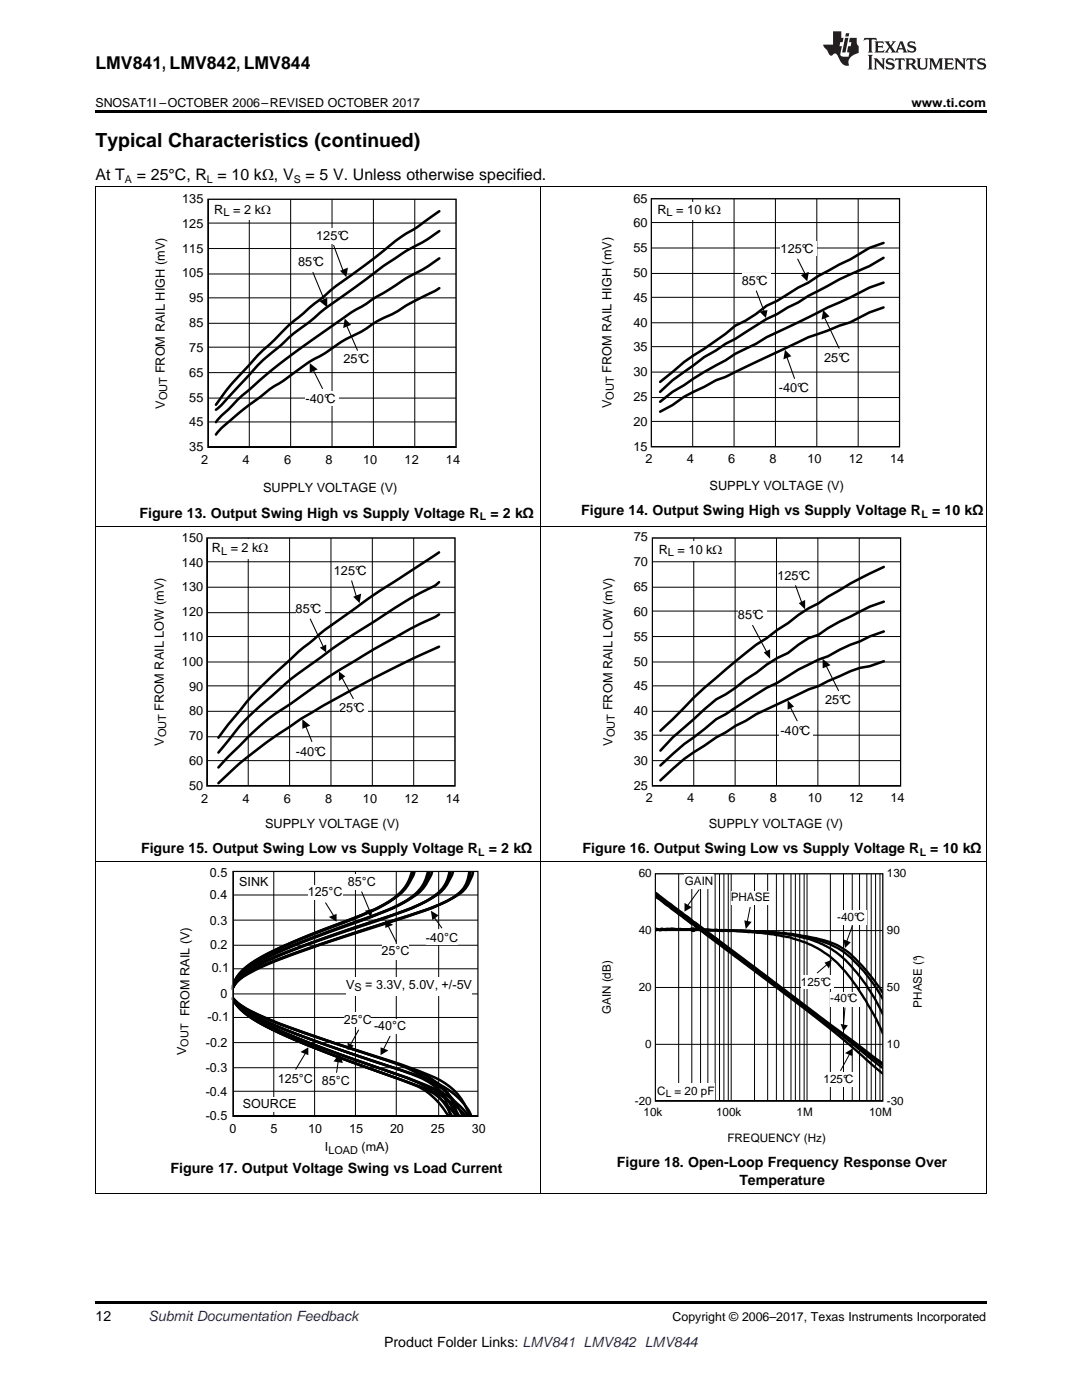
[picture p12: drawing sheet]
<svg xmlns="http://www.w3.org/2000/svg" width="216mm" height="279mm" viewBox="0 0 216 279" stroke-linecap="round" stroke-linejoin="round" font-family="sans-serif">
<path d="M19 259.7h177.8v.5h-177.8z" fill="#000"/>
<g fill="none" stroke="#000" stroke-width=".2">
<path d="M19.1 172v66.2M46.5 178.6h48.9M54.6 173.9v48.9M62.8 173.9v48.9M70.9 173.9v48.9M79.1 173.9v48.9M87.5 173.9v48.9M95.4 173.9h-48.9v48.9h48.9M107.9 172v66.2M196.8 172v66.2M46.5 198.4h48.9M46.5 193.3h48.9"/>
<path d="M46.5 188.6h48.9M46.5 183.6h48.9M46.5 217.8h48.9M46.5 213.1h48.9M46.5 208.1h48.9M46.5 203.1h48.9M19 238.1h177.8"/>
</g>
<path d="M93.7 173.8a6.8 6.8 0 0 1-4.4 5.9l-4.5 1.9-16.2 5.3-13.5 4.7a24.4 24.4 0 0 0-7.8 4.2l-.9 1.4M93.9 173.8a6.7 6.7 0 0 1-4.2 5.7l-4.3 1.9-20 6.6-10.2 3.6a23.1 23.1 0 0 0-8 4.4l-.8 1.3M94.4 173.8l-.1 .6a7.5 7.5 0 0 1-4.7 5.2l-4.1 1.9-20.8 6.8-9 3.2a30.6 30.6 0 0 0-8.2 4.3l-1 1.3M46.5 199.3a16.3 16.3 0 0 0 6.6 4l10.1 3.7 17.8 5.9a17.9 17.9 0 0 1 8.5 5.4 12.6 12.6 0 0 1 1.8 4.4M46.6 199.3a14.8 14.8 0 0 0 5.9 3.8l7.9 2.9 17.7 5.9a24 24 0 0 1 9.4 5.4 13.5 13.5 0 0 1 2.4 5.4M46.6 199.4a21.6 21.6 0 0 0 7.7 4.3l11.8 4.2 16.9 5.6a19.7 19.7 0 0 1 7.6 4.2 11.3 11.3 0 0 1 3 5" fill="none" stroke="#000" stroke-width=".5"/>
<path d="M46 173.3h50v50h-50z" fill="none" stroke="#fff" stroke-width=".9"/>
<path d="M86.6 183l1.6 2.2" fill="none" stroke="#000" stroke-width=".21"/>
<path d="M86 181.8l1.5 .9-1.2 .9z" fill="#000"/>
<path d="M85 185.5h6.3v3.1h-6.3z" fill-rule="evenodd" fill="#fff"/>
<path d="M77.8 206.8l-1.2 2.5" fill="none" stroke="#000" stroke-width=".21"/>
<path d="M75.9 209l1.6 .6-1.6 1z" fill="#000"/>
<g fill="#fff">
<path d="M74.7 203.4h6.3v2.8h-6.3z" fill-rule="evenodd"/>
<path d="M47.7 174.5h6v3.2h-6z" fill-rule="evenodd"/>
<path d="M48.4 219h10.6v2.9h-10.6z" fill-rule="evenodd"/>
</g>
<g fill="none" stroke="#000" stroke-width=".5">
<path d="M82.2 173.8a9.4 9.4 0 0 1-5.5 6.7l-4.5 2.1-10.7 4.1-5.6 2.4a22.9 22.9 0 0 0-8.3 5.4l-.8 1.3-.5 1.4M82.3 173.8a10.1 10.1 0 0 1-5.7 6.7l-4.7 2.2-9.8 3.8-5.7 2.4a27.5 27.5 0 0 0-8.5 5.2l-1 1.6-.6 1.6M82.7 173.8l-.1 .6a10.7 10.7 0 0 1-5.1 5.7 38.5 38.5 0 0 1-6.3 3l-10.8 4.2a45 45 0 0 0-11.6 6.2l-1.6 1.7-.9 1.9M85.4 173.8a8.7 8.7 0 0 1-5.2 6.4l-4.7 2.1-16.8 6.3a44.4 44.4 0 0 0-9.6 4.8 6.9 6.9 0 0 0-2.7 3.8M85.7 173.8a9.5 9.5 0 0 1-5.8 6.7l-4.6 1.9-15.6 5.8a44 44 0 0 0-11.1 5.7l-1.2 1.3-.9 1.6M86.3 173.8l-.2 .6a9.9 9.9 0 0 1-5.3 5.6l-2.4 1.2-4.2 1.7-13.8 5.1a56.5 56.5 0 0 0-11 5.5 7.3 7.3 0 0 0-3 3.6M89.7 173.8a7.5 7.5 0 0 1-4.5 6l-2.5 1.2-2.9 1.1-13.7 4.6-10.1 3.8a24.4 24.4 0 0 0-8.6 4.9l-.6 .8-.4 1M89.9 173.8a8.1 8.1 0 0 1-5 6.1l-3.9 1.8-14.3 4.8-9.2 3.4a33.1 33.1 0 0 0-9.5 5l-1 1.1-.6 1.3M90.4 173.8l-.1 .6a8.8 8.8 0 0 1-4.8 5.2l-1.9 1-2.6 1.1-18.2 6.3-4.8 1.8a34.6 34.6 0 0 0-10.3 5.4l-.7 .8-.6 1.1M46.4 199.3a12.9 12.9 0 0 0 6 5.2l4.7 2.3 5 2.1 7.4 2.8 14.7 5.4a15.5 15.5 0 0 1 6.8 5.6 13.4 13.4 0 0 0-8.9-8.3l-22.8-8-5-2-3.3-1.5a10.8 10.8 0 0 1-4.5-3.6M46.4 199.3l.8 1.3a23.7 23.7 0 0 0 8.6 5.6l11.4 4.7 15.6 5.7a15.2 15.2 0 0 1 6.7 6.1M46.4 199.3a12.9 12.9 0 0 0 5.8 4.7l5.4 2.5 5.2 2.1 20.6 7.4a14.2 14.2 0 0 1 8.2 6.7"/>
<path d="M46.4 199.3l.6 .9a20.5 20.5 0 0 0 7.8 5.1l11.4 4.5 14.1 5a16.7 16.7 0 0 1 7.6 4.5l1.2 1.5 1.1 1.9M46.4 199.4a16.3 16.3 0 0 0 7 5.5l4.9 2.4 4.2 1.7 22.9 8.4a18.7 18.7 0 0 1 7.6 5.3M46.5 199.3a12.9 12.9 0 0 0 5.7 4.2l3.2 1.4 6.5 2.5 22.1 7.6a13.7 13.7 0 0 1 8.3 7.7M46.5 199.4a16.2 16.2 0 0 0 6.8 5.1l9.1 3.9 21.3 7.6a20.4 20.4 0 0 1 9 5.7l.7 1M46.6 199.4a15.8 15.8 0 0 0 6.3 4.3l5.1 2.2 6.1 2.3 20 6.7a16 16 0 0 1 9.8 7.5l.1 .3"/>
</g>
<path d="M46.5 173.9v48.9h48.9v-48.9zM46.2 173.3h49.8v49.8h-49.8z" fill-rule="evenodd" fill="#fff"/>
<path d="M46.5 173.9h48.9v48.9h-48.9z" fill="none" stroke="#000" stroke-width=".24"/>
<path d="M77.5 184.9l1.6 3.1" fill="none" stroke="#000" stroke-width=".21"/>
<path d="M76.9 183.6l1.5 1-1.5 .6z" fill="#000"/>
<path d="M76.3 188.3h5.3v3.2h-5.3z" fill-rule="evenodd" fill="#fff"/>
<path d="M71.6 205.6l-1.6 2.8" fill="none" stroke="#000" stroke-width=".21"/>
<path d="M69.4 208.1l1.2 .6-1.2 .9z" fill="#000"/>
<path d="M68.7 202.1h5.4v2.8h-5.4z" fill-rule="evenodd" fill="#fff"/>
<path d="M65 180.2l1.5 2.5" fill="none" stroke="#000" stroke-width=".21"/>
<path d="M65.6 183l1.6-.6v1.5z" fill="#000"/>
<path d="M61.5 176.7h6.9v2.9h-6.9z" fill-rule="evenodd" fill="#fff"/>
<path d="M60.9 210.3l-1.9 3.1" fill="none" stroke="#000" stroke-width=".21"/>
<path d="M60 210l1.5-1v1.6z" fill="#000"/>
<path d="M55.6 213.7h6.9v3.1h-6.9z" fill-rule="evenodd" fill="#fff"/>
<path d="M72.2 178l1.5 3.8" fill="none" stroke="#000" stroke-width=".21"/>
<path d="M72.8 181.8l1.6-.4-.3 1.6z" fill="#000"/>
<path d="M69.4 174.5h5.6v3.2h-5.6z" fill-rule="evenodd" fill="#fff"/>
<path d="M67.5 211.8l-.3 2.2" fill="none" stroke="#000" stroke-width=".21"/>
<path d="M67.8 210.3l.6 1.8-1.9-.3z" fill="#000"/>
<g fill="#fff">
<path d="M64.3 214.3h5.7v3.2h-5.7z" fill-rule="evenodd"/>
<path d="M69 194.9h25.1v3.8h-25.1z" fill-rule="evenodd"/>
</g>
<path d="M130.8 178.2l45.4 34.1M130.8 178.3l2.5 2.1 42.9 32.2M130.8 178.7l1.6 1.3 34.5 25.8 9.3 7.4M130.8 185.7l.3-.2 .5 .1 1.7-.2 1.9 .1 .6-.1 .3 .1 1.2-.1a.78 .78 0 0 0 1-.1h.2a1.24 1.24 0 0 0 1.4 .2l12.5 .4 3.4 .3 5.6 1.2 2.7 1.1 1.9 .9 1.7 1.3 1.1 1 2.2 2.4 2.7 3.7 2.5 4.7M130.8 185.3l.3 .1a1.62 1.62 0 0 0 1.6 .1l.6 .1 .6-.2 4.1 .1a.72 .72 0 0 0 1 0l10.4 .3 7.2 .5 4.6 .8 4 1.2 2 .9 1.1 .7 2.8 2.6 1.4 1.5 1.8 2.3 1.9 3.2M130.8 185.7l.5-.2a.53 .53 0 0 0 .7-.2 4.1 4.1 0 0 0 2.2 .1l1.8 .1a3.8 3.8 0 0 1 2.4 .3l.4-.3h.9l15.7 .6 5.7 .8 4.3 1.1 1.9 .8 2.5 1.6 3.1 3.3 1.5 1.9 1.8 2.6" fill="none" stroke="#000" stroke-width=".47"/>
<path d="M130.3 173.8h46.4v46.4h-46.4z" fill="none" stroke="#fff" stroke-width=".84"/>
<g fill="none" stroke="#000" stroke-width=".2">
<path d="M130.8 174.4h45.4v45.4h-45.4zM135.4 174.4v45.4M138 174.4v45.4M139.8 174.4v45.4M141.2 174.4v45.4M142.7 174.4v45.4M143.6 174.4v45.4M144.4 174.4v45.4M145.3 174.4v45.4M145.9 174.4v45.4M150.6 174.4v45.4M153.2 174.4v45.4"/>
<path d="M154.9 174.4v45.4M156.4 174.4v45.4M157.8 174.4v45.4M158.7 174.4v45.4M159.6 174.4v45.4M160.5 174.4v45.4M161 174.4v45.4M165.7 174.4v45.4M168.3 174.4v45.4M170.1 174.4v45.4M171.5 174.4v45.4M173 174.4v45.4"/>
<path d="M173.8 174.4v45.4M174.7 174.4v45.4M175.6 174.4v45.4M130.8 197.1h45.4M130.8 185.7h45.4M130.8 208.4h45.4M168.6 201.1l-.3 3.5"/>
</g>
<path d="M167.7 204.3l1.5 .3-.9 1.2z" fill="#000"/>
<path d="M165.7 197.9h5.8v3h-5.8z" fill-rule="evenodd" fill="#fff"/>
<path d="M169.5 210.5l-1.8 3.2" fill="none" stroke="#000" stroke-width=".2"/>
<path d="M168.6 210.2l1.5-.9v1.4z" fill="#000"/>
<path d="M164.2 214h6.7v2.9h-6.7z" fill-rule="evenodd" fill="#fff"/>
<path d="M170.1 184.8l-1.2 3.2" fill="none" stroke="#000" stroke-width=".2"/>
<path d="M168.3 187.5l1.5 .5-1.2 1.2z" fill="#000"/>
<path d="M167.1 181.6h5.9v3h-5.9z" fill-rule="evenodd" fill="#fff"/>
<path d="M130.8 179l7.1 5.3 .5 .2 23 17.4 6.1 4.9 8.7 7.5M130.8 185.5l1 .1a.92 .92 0 0 1 1.1 0l3.7-.1a5.4 5.4 0 0 1 2.8 .1l7.1 .2 7.8 .7 3.2 .5 2.1 .7 2.3 .9 1.4 .7 2.1 1.5 1.5 1.2 2.9 3.3 3 4.5 2 3.4 1.4 3.2" fill="none" stroke="#000" stroke-width=".47"/>
<path d="M130.8 174.4v45.4h45.4v-45.4zM130.5 173.8h46.3v46.3h-46.3z" fill-rule="evenodd" fill="#fff"/>
<path d="M130.8 174.4h45.4v45.4h-45.4z" fill="none" stroke="#000" stroke-width=".22"/>
<path d="M149.7 181.1l-.6 2.9" fill="none" stroke="#000" stroke-width=".2"/>
<path d="M148.5 183.7l1.5 .3-1.2 1.4z" fill="#000"/>
<path d="M145.9 177.9h7.9v2.6h-7.9z" fill-rule="evenodd" fill="#fff"/>
<path d="M165.1 192.4l-2 1.8" fill="none" stroke="#000" stroke-width=".2"/>
<path d="M164.5 192.1l1.5-.6-.6 1.8z" fill="#000"/>
<path d="M159.9 194.7h6.4v2.7h-6.4z" fill-rule="evenodd" fill="#fff"/>
<path d="M139.5 177.6l-2.3 3.2" fill="none" stroke="#000" stroke-width=".2"/>
<path d="M136.6 180.2l1.4 .9-1.4 .8z" fill="#000"/>
<g fill="#fff">
<path d="M136.6 174.4h5.8v2.9h-5.8z" fill-rule="evenodd"/>
<path d="M131.1 216.3h11.6v3.2h-11.6z" fill-rule="evenodd"/>
</g>
<g fill="none" stroke="#000" stroke-width=".2">
<path d="M19.1 105.1v66.9M41.3 107.4h49.5v49.5h-49.5zM41.3 117.2h49.5M41.3 112.1h49.5M49.5 107.4v49.5M57.8 107.4v49.5M66 107.4v49.5M74.3 107.4v49.5M82.6 107.4v49.5M107.9 105.1v66.9M196.8 105.1v66.9M41.3 136.9h49.5"/>
<path d="M41.3 132.1h49.5M41.3 127h49.5M41.3 122.3h49.5M41.3 151.8h49.5M41.3 147h49.5M41.3 142h49.5M19 172h177.8"/>
</g>
<path d="M40.9 106.7h50.6v50.6h-50.6z" fill="none" stroke="#fff" stroke-width=".91"/>
<path d="M87.6 116.2l-.9 .7-3.5 1.8-3.5 2.1-12.6 8.1-8.9 6.5-5.6 4.9a44.8 44.8 0 0 0-7.8 8.5l-1.2 1.4M87.6 110.2l-8.2 5.5a102.6 102.6 0 0 0-9.6 6.5l-4.9 3.4-4.6 3.8-7.1 6.6a86.3 86.3 0 0 0-8.7 10l-.9 1.2M87.6 129.1l-5.7 2.6-7.5 3.7-9.5 5.2-4.6 2.7-6.4 4.3-4.1 3.2-2.5 2-3.7 3.5M87.6 122.6l-.8 .6-5.3 2.5-7.2 4.1-6.4 3.8-12.4 8.5a63.2 63.2 0 0 0-9.2 8.2l-2.7 2.9" fill="none" stroke="#000" stroke-width=".51"/>
<path d="M41.3 107.4v49.5h49.5v-49.5zM41 106.7h50.4v50.5h-50.4z" fill-rule="evenodd" fill="#fff"/>
<path d="M41.3 107.4h49.5v49.5h-49.5z" fill="none" stroke="#000" stroke-width=".24"/>
<path d="M61 144.8l1.2 3.2" fill="none" stroke="#000" stroke-width=".21"/>
<path d="M60.3 143.5l1.6 1.3-1.6 .7z" fill="#000"/>
<path d="M59.1 148.6h6.6v2.9h-6.6z" fill-rule="evenodd" fill="#fff"/>
<path d="M68.3 135.3l2.2 4.1" fill="none" stroke="#000" stroke-width=".21"/>
<path d="M67.6 134l1.3 1-1.3 .9z" fill="#000"/>
<path d="M67.6 139.7h5.7v3.2h-5.7z" fill-rule="evenodd" fill="#fff"/>
<path d="M61.9 123.5l2.6 5.4" fill="none" stroke="#000" stroke-width=".21"/>
<path d="M63.8 129.3l1.3-.7v1.6z" fill="#000"/>
<path d="M59.1 120.1h5.7v3.1h-5.7z" fill-rule="evenodd" fill="#fff"/>
<path d="M70.2 115.9l.9 3.2" fill="none" stroke="#000" stroke-width=".21"/>
<path d="M70.5 119.1l1.6-.6-.3 1.9z" fill="#000"/>
<g fill="#fff">
<path d="M66.7 112.4h7v2.9h-7z" fill-rule="evenodd"/>
<path d="M42.2 107.7h11.5v3.8h-11.5z" fill-rule="evenodd"/>
</g>
<g fill="none" stroke="#000" stroke-width=".2">
<path d="M130.2 107.4h49.5v49.5h-49.5zM130.2 117.2h49.5M130.2 112.1h49.5M138.4 107.4v49.5M146.7 107.4v49.5M154.9 107.4v49.5M163.2 107.4v49.5M171.5 107.4v49.5M130.2 136.9h49.5M130.2 132.1h49.5M130.2 127h49.5M130.2 122h49.5"/>
<path d="M130.2 151.8h49.5M130.2 146.7h49.5M130.2 142h49.5"/>
</g>
<path d="M176.4 113.1a78.2 78.2 0 0 0-13.1 7.3l-1.9 1-2.1 1.3-2.1 1.7a127.7 127.7 0 0 0-22.9 19.1l-2.5 2.3M176.4 132l-2.9 1-1.9 .3-1.9 .7-4.5 1.9-1.9 1-1.9 .7-10.5 4.9-8 4.7-2.3 1.6a36.9 36.9 0 0 0-8.8 6.9M176.4 126l-2.9 1-1.9 1-1.9 .7-4.5 2.3a46.4 46.4 0 0 0-10.1 5.3l-2.1 1-8.2 5.2-1.9 1-2.3 2-4.1 3-4.7 4.3M176.4 120.1l-2.9 1-5.9 2.9-2.4 1.4-1.9 1.3-1.9 .6-2.1 1.4-2.1 1.6-2.1 1-2.1 1.3-2.1 1.7-2.1 1.3-2 1.7-2 1.3-1.9 1-8.6 7.6-2.5 2.6" fill="none" stroke="#000" stroke-width=".51"/>
<path d="M130.2 107.4v49.5h49.5v-49.5zM129.5 106.7h50.5v50.5h-50.5z" fill-rule="evenodd" fill="#fff"/>
<path d="M130.2 107.4h49.5v49.5h-49.5z" fill="none" stroke="#000" stroke-width=".24"/>
<path d="M157.8 141.3l1.3 2.6" fill="none" stroke="#000" stroke-width=".21"/>
<path d="M157.2 139.7l1.2 1.3-1.2 .6z" fill="#000"/>
<path d="M155.6 144.5h6.6v2.9h-6.6z" fill-rule="evenodd" fill="#fff"/>
<path d="M164.8 132.8l2.5 5" fill="none" stroke="#000" stroke-width=".21"/>
<path d="M164.1 131.5l1.6 1.3-1.6 .6z" fill="#000"/>
<path d="M164.8 138.1h5.4v3.2h-5.4z" fill-rule="evenodd" fill="#fff"/>
<path d="M150.2 124.8l2.8 5.4" fill="none" stroke="#000" stroke-width=".21"/>
<path d="M152.4 130.2l1.3-.6v1.9z" fill="#000"/>
<path d="M147.3 121.3h5.7v2.9h-5.7z" fill-rule="evenodd" fill="#fff"/>
<path d="M158.8 116.9l1.2 3.5" fill="none" stroke="#000" stroke-width=".21"/>
<path d="M159.4 120.4l1.3-.7v1.9z" fill="#000"/>
<g fill="#fff">
<path d="M155.3 113.7h6.9v2.9h-6.9z" fill-rule="evenodd"/>
<path d="M131.4 108h12.7v3.8h-12.7z" fill-rule="evenodd"/>
</g>
<g fill="none" stroke="#000" stroke-width=".2">
<path d="M19.1 37.3v67.8M41.5 39.8h49.5v49.5h-49.5zM49.7 39.8v49.5M58 39.8v49.5M66.3 39.8v49.5M74.5 39.8v49.5M82.8 39.8v49.5M107.9 37.3v67.8M196.8 37.3v67.8M41.5 59.4h49.5M41.5 54.7h49.5M41.5 49.6h49.5"/>
<path d="M41.5 44.5h49.5M41.5 79.4h49.5M41.5 74.4h49.5M41.5 69.3h49.5M41.5 64.5h49.5M41.5 84.2h49.5M19 105h177.8"/>
</g>
<path d="M40.9 39.1h50.6v50.6h-50.6z" fill="none" stroke="#fff" stroke-width=".91"/>
<path d="M87.7 57.5l-5.7 3a37.2 37.2 0 0 1-6.8 3.6 34 34 0 0 1-6.8 4l-3.9 2.6-2.9 1.6-4.6 3.4a33.4 33.4 0 0 0-5.9 4.1l-2.7 2-3.7 3.2-1.6 1.7M87.7 51.6a58.4 58.4 0 0 1-7.2 4.3l-7.7 4.9-2.7 1.6-7.8 5.4-6.6 4.9-5 4.2a48.7 48.7 0 0 0-5.7 5.3l-1.9 2M87.7 46.1a58.4 58.4 0 0 1-7.2 4.3l-4 2.7-11.5 8.4-2.8 2.4a48.4 48.4 0 0 0-7 5.7 58.6 58.6 0 0 0-7.8 7.7l-3.3 3.6-1 .9M87.7 42.1l-1.1 .8a48.2 48.2 0 0 1-6.7 4.4l-6 4.8-7.2 5.3-5.7 4.7a61.8 61.8 0 0 0-7.4 6.8l-2 1.9-2.2 2.4a47.9 47.9 0 0 0-6.3 7.6" fill="none" stroke="#000" stroke-width=".51"/>
<path d="M41.5 39.8v49.5h49.5v-49.5zM40.9 39.1h50.4v50.5h-50.4z" fill-rule="evenodd" fill="#fff"/>
<path d="M41.5 39.8h49.5v49.5h-49.5z" fill="none" stroke="#000" stroke-width=".24"/>
<path d="M62.4 73.7l1.9 3.8" fill="none" stroke="#000" stroke-width=".21"/>
<path d="M61.8 72.5l1.6 1.2-1.6 .7z" fill="#000"/>
<path d="M60.9 78.2h6.6v2.8h-6.6z" fill-rule="evenodd" fill="#fff"/>
<path d="M69.1 64.8l2.2 5.1" fill="none" stroke="#000" stroke-width=".21"/>
<path d="M68.8 63.6l1.3 1.2-1.6 .7z" fill="#000"/>
<path d="M68.5 70.2h5.7v3.2h-5.7z" fill-rule="evenodd" fill="#fff"/>
<path d="M62.4 54.4l2.3 5.4" fill="none" stroke="#000" stroke-width=".21"/>
<path d="M63.7 60.1l1.6-.7v1.9z" fill="#000"/>
<path d="M59.6 50.9h5.7v3.1h-5.7z" fill-rule="evenodd" fill="#fff"/>
<path d="M66.6 49l1.9 5" fill="none" stroke="#000" stroke-width=".21"/>
<path d="M67.8 54l1.6-.6-.3 1.9z" fill="#000"/>
<g fill="#fff">
<path d="M63.1 45.5h7v3.1h-7z" fill-rule="evenodd"/>
<path d="M42.8 40.1h11.4v3.8h-11.4z" fill-rule="evenodd"/>
</g>
<path d="M129.6 39h50.6v50.6h-50.6z" fill="none" stroke="#fff" stroke-width=".91"/>
<g fill="none" stroke="#000" stroke-width=".2">
<path d="M130 39.7h49.5v49.5h-49.5zM138.2 39.7v49.5M146.5 39.7v49.5M154.7 39.7v49.5M163 39.7v49.5M171.2 39.7v49.5M130 59.3h49.5M130 54.6h49.5M130 49.5h49.5M130 44.4h49.5M130 79.3h49.5M130 74.3h49.5"/>
<path d="M130 69.2h49.5M130 64.4h49.5M130 84.1h49.5"/>
</g>
<path d="M176.3 56.4l-2.8 1-3.9 2-4.4 2-12.3 5.9-2.1 1.3-4.1 2-1.9 1.3a59.1 59.1 0 0 0-8.3 5l-2.3 1.3-2.5 2M176.3 51.5l-2.8 1.6a68.3 68.3 0 0 0-10.2 5l-2 .9-2 1.4-2.1 1-2.1 1.3-2.2 1-6.2 3.9-1.9 1-1.9 1.3-2.4 1.4-6.3 4.6-2.5 2.3M176.3 48.5l-2.8 1-3.9 2.3a74.2 74.2 0 0 0-8.3 4.6l-2 1-4.2 2.6-2.2 1-2.1 1.7-2 1.3-2.1 1a71 71 0 0 1-8.3 5.9l-1.9 1.4-4.8 3.9M176.3 61.4l-2.8 1-3.9 1.9-2.1 .7-2.3 1a36.4 36.4 0 0 0-8 3.3l-12.4 5.9-1.9 .7-6.4 3.3-2.3 1.6-2.5 1.4" fill="none" stroke="#000" stroke-width=".51"/>
<path d="M130 39.7v49.5h49.5v-49.5zM129.6 39h50.5v50.5h-50.5z" fill-rule="evenodd" fill="#fff"/>
<path d="M130 39.7h49.5v49.5h-49.5z" fill="none" stroke="#000" stroke-width=".24"/>
<path d="M157 71.1l1.5 4.4" fill="none" stroke="#000" stroke-width=".21"/>
<path d="M156.6 69.8l1.3 1.3-1.6 .6z" fill="#000"/>
<path d="M155.4 75.8h6.6v3.2h-6.6z" fill-rule="evenodd" fill="#fff"/>
<path d="M164.6 63.5l2.8 6" fill="none" stroke="#000" stroke-width=".21"/>
<path d="M164.3 61.9l1.2 1.2-1.6 .7z" fill="#000"/>
<path d="M164.6 69.8h5.7v3.2h-5.7z" fill-rule="evenodd" fill="#fff"/>
<path d="M150.9 58.1l1.6 4.1" fill="none" stroke="#000" stroke-width=".21"/>
<path d="M151.6 62.2l1.5-.3-.3 1.6z" fill="#000"/>
<path d="M148.1 54.6h5.7v3.1h-5.7z" fill-rule="evenodd" fill="#fff"/>
<path d="M159.2 51.7l1.6 3.2" fill="none" stroke="#000" stroke-width=".21"/>
<path d="M159.8 54.9l1.6-.6-.3 1.9z" fill="#000"/>
<g fill="#fff">
<path d="M155.7 48.2h7.3v2.9h-7.3z" fill-rule="evenodd"/>
<path d="M131.2 40.3h12.7v3.5h-12.7z" fill-rule="evenodd"/>
</g>
<path d="M19 37.2h177.8" fill="none" stroke="#000" stroke-width=".2"/>
<path d="M19 22h177.8v.5h-177.8z" fill="#000"/>
<g fill="#231f20">
<path d="M172.5 7.6l-.1 .5 .4-.2h.6v.1v2.1l-.2 .4h.9l-.2-.4v-2.1l.1-.1h.5l.5 .2-.2-.5zM174.5 8.3l.2 .3v1.5l-.2 .4h1.8l.2-.6a1.04 1.04 0 0 1-1.3 .2v-.7h.6l.3 .2v-.6l-.3 .2h-.6v-.6l.8-.1 .4 .3-.2-.5zM176.5 8.3l.9 1.1-.9 1.1h.8l-.2-.2 .4-.7 .5 .7-.2 .2h1.5l-.2-.2 .2-.4h.9l.1 .4-.2 .2h1l-.3-.3-.7-1.9h-.5l-.9 2-.8-1 .9-1h-.8l.1 .3-.4 .5-.3-.6 .1-.2zM179.7 8.6l.4 1h-.7zM181.3 8.4a.63 .63 0 0 0-.2 .7 .63 .63 0 0 0 .6 .4l.6 .2 .1 .2a.75 .75 0 0 1-.7 .4 .75 .75 0 0 1-.6-.5l.1 .7 .1-.1a1.11 1.11 0 0 0 1.5-.6 1.13 1.13 0 0 0-1.2-.8l-.1-.4a1.04 1.04 0 0 1 1.2 .2l-.2-.5-.2 .1-.4-.2zM173.2 10.9l.2 .4v2.2l-.2 .4h1l-.3-.4v-2.2l.3-.4zM174.3 11.6l.3 .4v1.5l-.3 .4h.8l-.2-.4v-1.3l1.5 1.7v-1.9l.2-.4h-.7l.2 .4v.9l-1.1-1.3zM177 11.8a.62 .62 0 0 0-.2 .7 .62 .62 0 0 0 .6 .4l.6 .1 .1 .3a.76 .76 0 0 1-.7 .3 .76 .76 0 0 1-.7-.4l.2 .7 .1-.1a1.11 1.11 0 0 0 1.5-.6 1.13 1.13 0 0 0-1.2-.8l-.1-.4a1.04 1.04 0 0 1 1.2 .2l-.2-.6-.2 .1-.5-.1zM178.7 11.6l-.2 .6a.61 .61 0 0 1 .8-.3v1.6l-.2 .4h.9l-.2-.4v-1.6a.63 .63 0 0 1 .7 .3l-.1-.6zM180.6 11.6l.3 .4v1.5l-.3 .4h1l-.2-.2-.1-.8 .6 .2a.76 .76 0 0 0 1.2 .7l-1-1a.58 .58 0 0 0 .6-.5 .58 .58 0 0 0-.5-.6zM181.4 11.9h.1a.45 .45 0 0 1 .5 .1 .45 .45 0 0 1 .1 .5l-.8 .2zM182.9 11.6l.2 .2a2.17 2.17 0 0 0 .3 1.9 .99 .99 0 0 0 1.6-.6v-1.1l.2-.4h-.7l.2 .2a1.92 1.92 0 0 1-.2 1.8 .6 .6 0 0 1-.9-.5v-1.1l.2-.4zM185.4 11.6l.2 .4v1.5l-.2 .4h.7l-.2-.4v-1.4l.8 1.8 .8-1.8v1.4l-.2 .4h.9l-.2-.4v-1.5l.2-.4h-.8l-.6 1.5-.6-1.5zM188.4 11.6l.2 .4v1.5l-.2 .4h1.8l.1-.6a1.04 1.04 0 0 1-1.2 .1v-.6h.5l.4 .2v-.6l-.4 .2h-.5v-.7h.8l.3 .3-.1-.6zM190.5 11.6l.2 .4v1.5l-.2 .4h.7l-.2-.4v-1.3l1.5 1.7v-1.9l.2-.4h-.7l.2 .4v.9l-1.1-1.3zM192.9 11.6l-.1 .6a.61 .61 0 0 1 .7-.3l.1 1.6-.3 .4h1l-.3-.4 .1-1.6a.63 .63 0 0 1 .7 .3l-.1-.6zM195.2 11.8a.62 .62 0 0 0-.2 .7 .62 .62 0 0 0 .6 .4l.6 .1 .1 .3a.76 .76 0 0 1-.7 .3 .76 .76 0 0 1-.6-.4l.1 .7 .1-.1a1.11 1.11 0 0 0 1.6-.6 1.13 1.13 0 0 0-1.3-.8l-.1-.4a1.04 1.04 0 0 1 1.2 .2l-.1-.6-.2 .1-.5-.1z"/>
<path d="M166.2 6.3v2.6h-1.9v.4l.8 .9a.91 .91 0 0 0 1 .8 .56 .56 0 0 1 .5-.3 .56 .56 0 0 1 .5 .3l.4 .8a1.53 1.53 0 0 0 1.9 1.2 1.54 1.54 0 0 1 1-2.1l.9-.3v-1.4a1.52 1.52 0 0 1-.4-1.6h-1.3l-.2 .8h.5l-.2 .8h-.5l-.1 1v.2l.4 .1-.2 .8a1.93 1.93 0 0 1-1.6-.3l.3-1.8h-.5l.2-.8h.4l.2-.8h-.4v-1.3zM168.6 7.6l-.6 2.9h.7l.6-2.9zM168.8 6.6l-.1 .7h.6l.2-.7z"/>
</g>
<text font-size="3.9" x="19" y="29.3">Typical Characteristics (continued)</text>
<text font-size="3.5" x="19" y="13.8">LMV841, LMV842, LMV844</text>
<g font-size="3.2">
<text x="19" y="36">At T</text>
<text x="27.3" y="36">= 25°C, R = 10 kΩ, V</text>
<text x="61" y="36">= 5 V. Unless otherwise specified.</text>
</g>
<g font-size="2.8">
<text x="27.8" y="103.3">Figure 13. Output Swing High vs Supply Voltage R</text>
<text x="97.9" y="103.3">= 2 kΩ</text>
<text x="116" y="102.9">Figure 14. Output Swing High vs Supply Voltage R</text>
<text x="186" y="102.9">= 10 kΩ</text>
<text x="28.2" y="170.3">Figure 15. Output Swing Low vs Supply Voltage R</text>
<text x="97.5" y="170.3">= 2 kΩ</text>
<text x="116.2" y="170.3">Figure 16. Output Swing Low vs Supply Voltage R</text>
<text x="185.6" y="170.3">= 10 kΩ</text>
<text x="123.1" y="232.9">Figure 18. Open-Loop Frequency Response Over</text>
<text x="34" y="234.2">Figure 17. Output Voltage Swing vs Load Current</text>
<text x="147.5" y="236.4">Temperature</text>
<text x="19" y="263.6">12</text>
<text x="76.7" y="268.9">Product Folder Links: LMV841 LMV842 LMV844</text>
</g>
<text font-size="2.8" fill="#0000c8" x="29.6" y="263.6">Submit Documentation Feedback</text>
<g font-size="2.5">
<text x="19" y="21.4">SNOSAT1I –OCTOBER 2006–REVISED OCTOBER 2017</text>
<text x="181.9" y="21.4">www.ti.com</text>
<text x="36.4" y="40.5">135</text>
<text x="126.4" y="40.4">65</text>
<text x="36.4" y="45.5">125</text>
<text x="42.8" y="42.6">R</text>
<text x="46.5" y="42.6">= 2 k:</text>
<text x="63.1" y="47.9">125°C</text>
<text x="126.4" y="45.4">60</text>
<text x="131.2" y="42.6">R</text>
<text x="134.9" y="42.6">= 10 k:</text>
<text x="36.4" y="50.4">115</text>
<text x="59.5" y="53.1">85°C</text>
<text x="126.4" y="50.3">55</text>
<text x="155.8" y="50.4">125°C</text>
<text x="36.4" y="55.4">105</text>
<text x="126.4" y="55.3">50</text>
<text x="148" y="57">85°C</text>
<text x="37.8" y="60.3">95</text>
<text x="37.8" y="65.3">85</text>
<text x="126.4" y="60.2">45</text>
<text x="126.4" y="65.2">40</text>
<text x="37.8" y="70.2">75</text>
<text x="126.4" y="70.1">35</text>
<text x="32.9" y="74.5" transform="rotate(-90 32.9 74.5)">FROM RAIL HIGH (mV)</text>
<text x="37.8" y="75.2">65</text>
<text x="68.6" y="72.5">25°C</text>
<text x="122" y="74.4" transform="rotate(-90 122 74.4)">FROM RAIL HIGH (mV)</text>
<text x="126.4" y="75.1">30</text>
<text x="164.5" y="72.2">25°C</text>
<text x="32.9" y="81.6" transform="rotate(-90 32.9 81.6)">V</text>
<text x="37.8" y="80.1">55</text>
<text x="61" y="80.4">-40°C</text>
<text x="122" y="81.5" transform="rotate(-90 122 81.5)">V</text>
<text x="126.4" y="80">25</text>
<text x="155.4" y="78.3">-40°C</text>
<text x="37.8" y="85.1">45</text>
<text x="126.4" y="85">20</text>
<text x="126.4" y="89.9">15</text>
<text x="37.8" y="90">35</text>
<text x="40.2" y="92.6">2</text>
<text x="48.4" y="92.6">4</text>
<text x="56.7" y="92.6">6</text>
<text x="64.9" y="92.6">8</text>
<text x="72.5" y="92.6">10</text>
<text x="80.7" y="92.6">12</text>
<text x="89" y="92.6">14</text>
<text x="128.8" y="92.5">2</text>
<text x="137.1" y="92.5">4</text>
<text x="145.3" y="92.5">6</text>
<text x="153.6" y="92.5">8</text>
<text x="161.1" y="92.5">10</text>
<text x="169.4" y="92.5">12</text>
<text x="177.6" y="92.5">14</text>
<text x="52.5" y="98.1">SUPPLY VOLTAGE (V)</text>
<text x="141.6" y="97.9">SUPPLY VOLTAGE (V)</text>
<text x="36.3" y="108.1">150</text>
<text x="36.3" y="113.1">140</text>
<text x="42.3" y="110.2">R</text>
<text x="46" y="110.2">= 2 k:</text>
<text x="126.5" y="108">75</text>
<text x="126.5" y="113">70</text>
<text x="131.4" y="110.5">R</text>
<text x="135.2" y="110.5">= 10 k:</text>
<text x="36.3" y="118">130</text>
<text x="66.6" y="114.7">125°C</text>
<text x="126.5" y="118">65</text>
<text x="155.1" y="115.8">125°C</text>
<text x="36.3" y="123">120</text>
<text x="59" y="122.4">85°C</text>
<text x="126.5" y="122.9">60</text>
<text x="147.2" y="123.5">85°C</text>
<text x="36.3" y="127.9">110</text>
<text x="126.5" y="127.9">55</text>
<text x="36.3" y="132.9">100</text>
<text x="37.7" y="137.8">90</text>
<text x="126.5" y="132.8">50</text>
<text x="126.5" y="137.8">45</text>
<text x="32.7" y="141.8" transform="rotate(-90 32.7 141.8)">FROM RAIL LOW (mV)</text>
<text x="37.7" y="142.8">80</text>
<text x="67.6" y="142">25°C</text>
<text x="122.2" y="141.8" transform="rotate(-90 122.2 141.8)">FROM RAIL LOW (mV)</text>
<text x="126.5" y="142.7">40</text>
<text x="164.6" y="140.4">25°C</text>
<text x="32.7" y="148.9" transform="rotate(-90 32.7 148.9)">V</text>
<text x="37.7" y="147.7">70</text>
<text x="122.2" y="148.8" transform="rotate(-90 122.2 148.8)">V</text>
<text x="126.5" y="147.7">35</text>
<text x="155.7" y="146.6">-40°C</text>
<text x="37.7" y="152.7">60</text>
<text x="59" y="150.8">-40°C</text>
<text x="126.5" y="152.6">30</text>
<text x="37.7" y="157.6">50</text>
<text x="40.1" y="160.2">2</text>
<text x="48.4" y="160.2">4</text>
<text x="56.6" y="160.2">6</text>
<text x="64.9" y="160.2">8</text>
<text x="72.4" y="160.2">10</text>
<text x="80.7" y="160.2">12</text>
<text x="88.9" y="160.2">14</text>
<text x="126.5" y="157.6">25</text>
<text x="128.9" y="160.1">2</text>
<text x="137.1" y="160.1">4</text>
<text x="145.4" y="160.1">6</text>
<text x="153.6" y="160.1">8</text>
<text x="161.2" y="160.1">10</text>
<text x="169.4" y="160.1">12</text>
<text x="177.7" y="160.1">14</text>
<text x="52.9" y="165.3">SUPPLY VOLTAGE (V)</text>
<text x="141.4" y="165.2">SUPPLY VOLTAGE (V)</text>
<text x="41.9" y="174.9">0.5</text>
<text x="41.9" y="179.4">0.4</text>
<text x="47.7" y="176.9">SINK</text>
<text x="61.4" y="178.9">125°C</text>
<text x="69.4" y="176.8">85°C</text>
<text x="41.9" y="184.5">0.3</text>
<text x="41.9" y="189.4">0.2</text>
<text x="76.1" y="190.6">25°C</text>
<text x="85" y="187.9">-40°C</text>
<text x="42.2" y="194">0.1</text>
<text x="69.1" y="197.4">V</text>
<text x="72.9" y="197.4">= 3.3V, 5.0V, +/-5V</text>
<text x="37.8" y="202.8" transform="rotate(-90 37.8 202.8)">FROM RAIL (V)</text>
<text x="41.4" y="203.8">-0.1</text>
<text x="44" y="199.3">0</text>
<text x="41.1" y="208.9">-0.2</text>
<text x="68.6" y="204.3">25°C</text>
<text x="74.6" y="205.6">-40°C</text>
<text x="37.1" y="210.5" transform="rotate(-90 37.1 210.5)">V</text>
<text x="41.1" y="213.9">-0.3</text>
<text x="41.1" y="218.7">-0.4</text>
<text x="48.4" y="221.2">SOURCE</text>
<text x="55.4" y="216">125°C</text>
<text x="64.2" y="216.6">85°C</text>
<text x="41" y="223.5">-0.5</text>
<text x="45.8" y="226.1">0</text>
<text x="54" y="226.1">5</text>
<text x="61.5" y="226.1">10</text>
<text x="69.6" y="226.1">15</text>
<text x="77.8" y="226.1">20</text>
<text x="86" y="226.1">25</text>
<text x="94.2" y="226.1">30</text>
<text x="64.8" y="229.8">I</text>
<text x="72.1" y="229.8">(mA)</text>
<text x="134.2" y="263.6">Copyright © 2006–2017, Texas Instruments Incorporated</text>
</g>
<g font-size="2.3">
<text x="127.4" y="175.1">60</text>
<text x="136.7" y="176.6">GAIN</text>
<text x="145.8" y="179.9">PHASE</text>
<text x="177" y="175.1">130</text>
<text x="167.1" y="183.8">-40°C</text>
<text x="127.4" y="186.4">40</text>
<text x="177" y="186.4">90</text>
<text x="127.4" y="197.8">20</text>
<text x="159.8" y="196.8">125°C</text>
<text x="177" y="197.8">50</text>
<text x="121.9" y="202.4" transform="rotate(-90 121.9 202.4)">GAIN (dB)</text>
<text x="165.6" y="200.1">-40°C</text>
<text x="183.9" y="201.1" transform="rotate(-90 183.9 201.1)">PHASE (°)</text>
<text x="128.7" y="209.1">0</text>
<text x="177" y="209.1">10</text>
<text x="126.7" y="220.5">-20</text>
<text x="131.2" y="218.4">C</text>
<text x="134.6" y="218.4">= 20 pF</text>
<text x="164.3" y="216.1">125°C</text>
<text x="177" y="220.5">-30</text>
<text x="128.4" y="222.8">10k</text>
<text x="142.9" y="222.8">100k</text>
<text x="145.1" y="227.9">FREQUENCY (Hz)</text>
<text x="158.9" y="222.8">1M</text>
<text x="173.4" y="222.8">10M</text>
</g>
<g font-size="2.2">
<text x="44.6" y="43.1">L</text>
<text x="133" y="43.1">L</text>
<text x="33.4" y="79.9" transform="rotate(-90 33.4 79.9)">OUT</text>
<text x="122.5" y="79.8" transform="rotate(-90 122.5 79.8)">OUT</text>
<text x="44.1" y="110.7">L</text>
<text x="133.3" y="110.9">L</text>
<text x="33.1" y="147.2" transform="rotate(-90 33.1 147.2)">OUT</text>
<text x="122.7" y="147.1" transform="rotate(-90 122.7 147.1)">OUT</text>
<text x="70.7" y="197.9">S</text>
<text x="37.6" y="208.9" transform="rotate(-90 37.6 208.9)">OUT</text>
<text x="65.5" y="230.3">LOAD</text>
</g>
<g font-size="2.1">
<text x="24.9" y="36.6">A</text>
<text x="41.3" y="36.6">L</text>
<text x="58.6" y="36.6">S</text>
<text x="95.7" y="103.9">L</text>
<text x="183.9" y="103.4">L</text>
<text x="95.4" y="170.8">L</text>
<text x="183.5" y="170.8">L</text>
</g>
<text font-size="2" x="132.8" y="218.9">L</text>
</svg>
